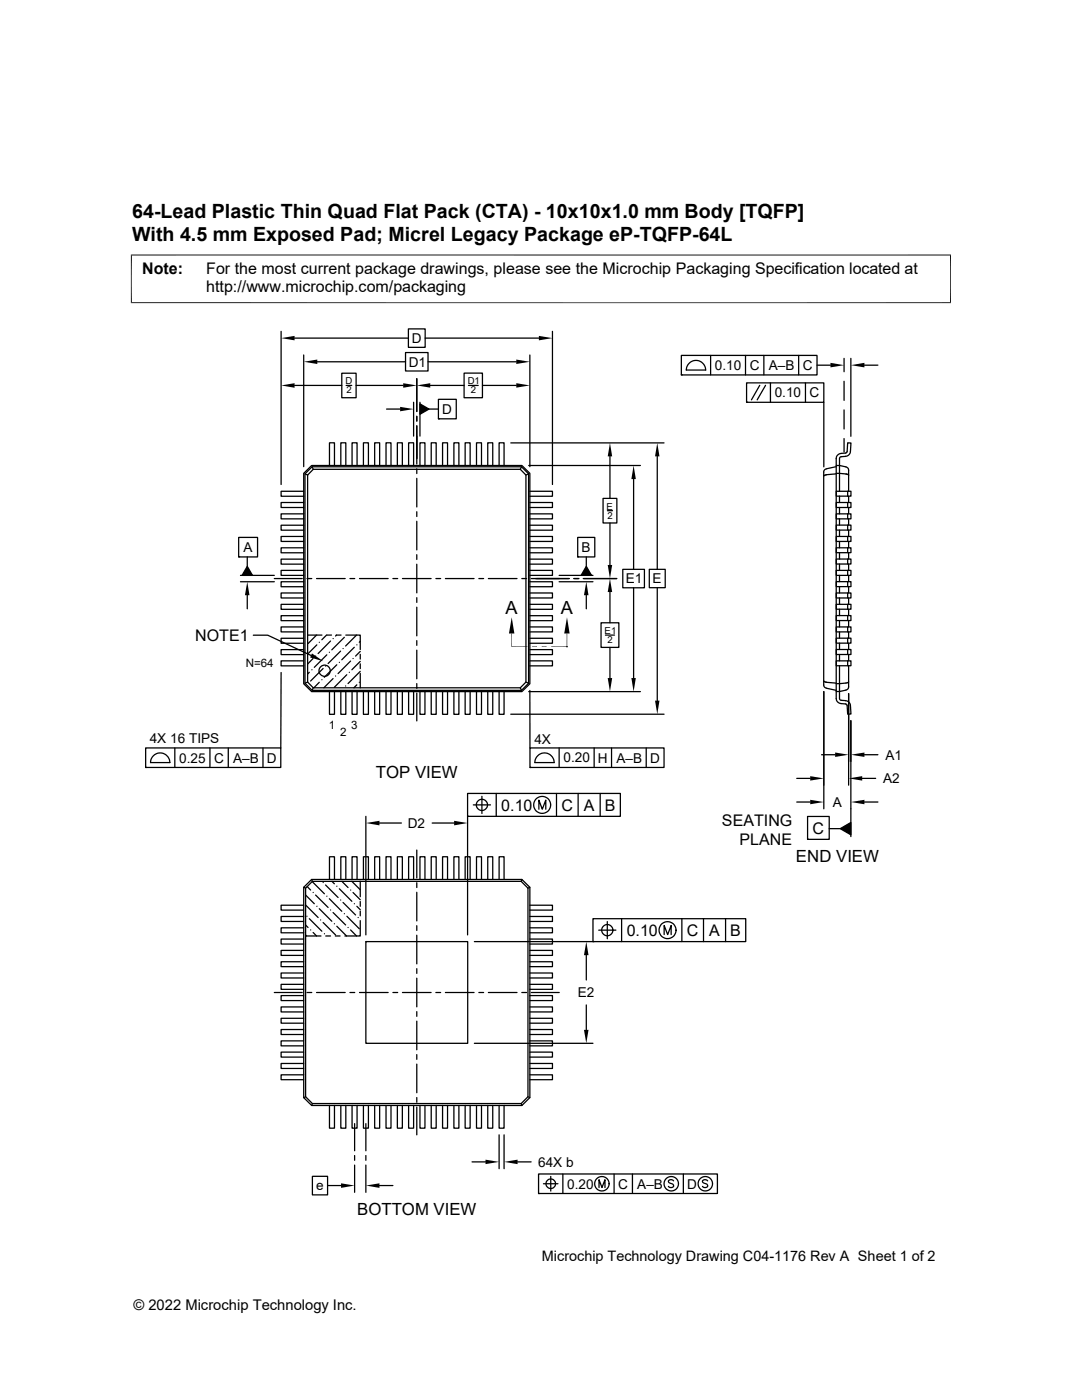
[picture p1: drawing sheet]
<svg xmlns="http://www.w3.org/2000/svg" width="216mm" height="279mm" viewBox="0 0 216 279" stroke-linecap="round" stroke-linejoin="round" font-family="sans-serif">
<g fill="none" stroke="#000" stroke-width=".25">
<path d="M56.1 66.1v30.6M58.8 76.9h9.4M58.8 67.5h22.7M60.6 70.8v22.3M63.3 72.2h17.6M68.2 74.5h2.9v4.9h-2.9zM69.1 76.9h1.1M71.1 76.9h9.4M80.9 70.4h4.5v3.6h-4.5zM81.5 65.6h3.3v3.7h-3.3zM83.2 75.6v6.5M84.8 67.5h22.7"/>
<path d="M85.4 72.2h17.6M85.9 76.9h6.7M87.5 79.7h3.5v3.9h-3.5zM92.6 74.5h3.7v4.9h-3.7zM93.5 76.9h1.9M96.3 76.9h6.7M105.7 70.8v22.3M110.2 66.1v30.6M136 70.9h27v3.9h-27zM136 74.8h.1M137.5 72.5a1.91 1.91 0 0 1 2.1-.4 1.91 1.91 0 0 1 1.2 1.8h-3.9l.1-.6zM141.8 70.9v3.9"/>
<path d="M148.8 70.9v3.9M149 76.4h15.4v3.9h-15.4zM151.6 76.9l-1.7 2.9M152.4 70.9v3.9M152.8 76.9l-1.7 2.9M153.7 76.4v3.9M159.4 70.9v3.9M160.7 76.4v3.9M163 72.9h2.7M168.4 71.5v2.7M168.4 76.1v3.8M169.8 71.5v15.6"/>
<path d="M172.5 72.9h2.7M60.6 94.5l1.6-1.6h41.9l1.6 1.6v42l-1.6 1.5h-41.9l-1.6-1.5zM60.6 98h-4.5v1h4.5M60.9 94.6l.5 .2M62.3 93.2h41.8l1.4 1.4v41.8l-1.4 1.4h-41.8l-1.4-1.4v-41.8zM62.3 93.2l.2 .5M62.5 93.7h41.3l1.1 1.1v41.3l-1.1 1.2h-41.3l-1.1-1.2v-41.3zM65.7 92.9v-4.5h1v4.5M68 92.9v-4.5h1v4.5M70.3 92.9v-4.5h.9v4.5M72.5 92.9v-4.5h1v4.5M74.8 92.9v-4.5h1v4.5"/>
<path d="M77 92.9v-4.5h1v4.5M77.1 81.6h2.7M79.3 92.9v-4.5h1v4.5M81.5 92.9v-4.5h1v4.5M82.5 80.3v6.7M83.2 83.1v.9M83.2 85v7.6M83.2 93.6v.9M83.2 95.5v5.7M83.8 80.6l1.8 1-1.8 1.1zM83.8 92.9v-4.5h1v4.5M83.8 80.3v6.7"/>
<path d="M85.6 81.6h1.9M86 92.9v-4.5h1v4.5M87.5 83.6h.1M88.3 92.9v-4.5h1v4.5M90.6 92.9v-4.5h1v4.5M92.8 92.9v-4.5h1v4.5M95.1 92.9v-4.5h1v4.5M97.3 92.9v-4.5h1v4.5M99.6 92.9v-4.5h1v4.5M101.9 88.4h30.6M104.1 93.2l-.3 .5M105.5 94.6l-.6 .2"/>
<path d="M105.5 92.9h22.3M105.7 98h4.5v1h-4.5M120.3 99.5h2.8v4.9h-2.8zM121.7 91.1v8.4M126.4 95.6v18M131.1 91.1v22.5M149 80.3h.1M164.4 80.3v12.9M164.9 93.6l-.4 .2-.1 .4v42.5l.1 .4 .4 .2M166.9 98h2.9v1h-2.9zM166.9 92.9a4.1 4.1 0 0 1 2.2 .4l.2 .5v4.2M166.9 94.6l-2.1 .2-.4 .2"/>
<path d="M166.9 94.5l2.2 .2M166.9 93.1l-2 .5M167.5 99v1.3M168.4 81.8v3.8M168.4 87.5v2.7M168.7 91.1l-.9 .1-.3 .3v6.5M168.7 91.1a1.02 1.02 0 0 0 1-1l.1-1.7h-.7l-.1 1.9-.3 .1-.9 .1a1.01 1.01 0 0 0-.9 1v47.9a1.01 1.01 0 0 0 .9 1M169.1 94.7l.2 .1M169.1 98v1M169.3 99v1.3M47.6 107.3h3.8v3.8h-3.8zM47.6 111.1h.1"/>
<path d="M48 116.1h6.7M48 114.8h6.7M49.3 113l1.1 1.8h-2.1zM49.3 111.1v1.9M49.3 118.8v2.7M54.7 115.5h5.6M60.6 118.3h-4.5v1h4.5M60.6 116.1h-4.5v1h4.5M60.6 113.8h-4.5v1h4.5M60.6 111.6h-4.5v1h4.5M60.6 109.3h-4.5v1h4.5M60.6 107.1h-4.5v1h4.5"/>
<path d="M60.6 104.8h-4.5v1h4.5M60.6 102.6h-4.5v.9h4.5M60.6 100.3h-4.5v1h4.5M61.3 115.5h.9M63.2 115.5h5.7M69.8 115.5h1M71.7 115.5h5.7M78.4 115.5h1M80.3 115.5h5.7M83.2 102.1v1M83.2 104v5.7M83.2 110.7v1"/>
<path d="M83.2 112.6v5.7M83.2 119.3v.9M87 115.5h.9M88.9 115.5h5.7M95.5 115.5h1M97.5 115.5h5.7M104.1 115.5h1M105.7 100.3h4.5v1h-4.5M105.7 102.6h4.5v.9h-4.5M105.7 104.8h4.5v1h-4.5M105.7 107.1h4.5v1h-4.5M105.7 109.3h4.5v1h-4.5"/>
<path d="M105.7 111.6h4.5v1h-4.5M105.7 113.8h4.5v1h-4.5M105.7 116.1h4.5v1h-4.5M105.7 118.3h4.5v1h-4.5M106 115.5h7.6M111.6 116.1h6.7M111.6 114.8h6.7M114.5 115.5h1M115.3 107.3h3.4v3.8h-3.4zM115.3 111.1h.1M116.4 115.5h6.7M117 113l1 1.8h-2z"/>
<path d="M117 111.1v1.9M117 118.8v2.7M121.2 101.9h1M121.7 104.4v8.4M121.7 118.2v6.1M124.3 113.6h4.3v3.7h-4.3zM126.4 117.3v18M129.6 113.6h3.1v3.7h-3.1zM131.1 117.3v22.5M166.9 100.3h2.9v1h-2.9zM166.9 102.6h2.9v.9h-2.9zM166.9 104.8h2.9v1h-2.9z"/>
<path d="M166.9 107.1h2.9v1h-2.9zM166.9 109.3h2.9v1h-2.9zM166.9 111.6h2.9v1h-2.9zM166.9 113.8h2.9v1h-2.9zM166.9 116.1h2.9v1h-2.9zM166.9 118.3h2.9v1h-2.9zM167.5 101.3v1.3M167.5 103.5v1.3M167.5 105.8v1.3M167.5 108.1v1.2M167.5 110.3v1.3M167.5 112.6v1.2"/>
<path d="M167.5 114.8v1.3M167.5 117.1v1.2M167.5 119.3v1.3M169.1 100.3v1M169.1 102.6v.9M169.1 104.8v1M169.1 107.1v1M169.1 109.3v1M169.1 111.6v1M169.1 113.8v1M169.1 116.1v1M169.1 118.3v1"/>
<path d="M169.3 101.3v1.3M169.3 103.5v1.3M169.3 105.8v1.3M169.3 108.1v1.2M169.3 110.3v1.3M169.3 112.6v1.2M169.3 114.8v1.3M169.3 117.1v1.2M169.3 119.3v1.3M50.5 126.8h2.9l8.7 4M56.1 134.2l-.1 15.1M60.6 131.9h-4.5v1h4.5"/>
<path d="M60.6 129.6h-4.5v1h4.5M60.6 127.4h-4.5v1h4.5M60.6 125.1h-4.5v1h4.5M60.6 122.9h-4.5v1h4.5M60.6 120.6h-4.5v1h4.5M61.4 136.1l-.5 .3M61.4 126.7h2.8M61.7 134.2l-.3 .3M62.2 133.7h.1M62.5 131.4l-1.1 1.1M62.5 137.3l-.2 .5M63 130.9h.1"/>
<path d="M63.2 126.7l-1.7 1.7M63.2 128.7l-1.8 1.8M63.7 128.2h.1M63.7 136.2l-1.1 1.1M64.2 135.7h.1M64.5 133.4l-2.5 2.5M65 132.9h.1M65.2 126.7l-1 1M65.2 126.7h.9M65.2 130.7l-2.5 2.5M65.7 130.2h.1M65.7 138v4.6h1v-4.6"/>
<path d="M66 127.9l-2.5 2.5M66.5 127.4h.1M66.5 135.4l-1.9 1.9M67 134.9h.1M67.1 126.7h1M67.1 126.7l-.1 .2M67.2 132.7l-2.5 2.5M67.7 132.2h.1M68 129.9l-2.5 2.5M68 138v4.6h1v-4.6M68.5 129.4h.1M68.7 127.2l-2.5 2.5"/>
<path d="M69 136.9h.1M69 126.7h2.9v2.9M69.2 134.7l-2.5 2.5M69.7 134.2h.1M70 131.9l-2.5 2.5M70.3 138v4.6h.9v-4.6M70.4 131.4h.1M70.7 129.2l-2.5 2.5M71.1 126.7l-2.1 2.2M71.2 128.7h.1M71.2 136.7l-.6 .6M71.7 136.2h.1"/>
<path d="M71.9 128l-.2 .2M71.9 130l-.9 .9M71.9 132l-1.7 1.7M71.9 130.6v.9M71.9 132.5v.9M71.9 134.4v2.9M71.9 134l-2.5 2.4M72.5 138v4.6h1v-4.6M74.8 138v4.6h1v-4.6M77 138v4.6h1v-4.6M79.3 138v4.6h1v-4.6M81.5 138v4.6h1v-4.6"/>
<path d="M83.2 121.2v5.7M83.2 127.8v1M83.2 129.8v5.7M83.2 136.4v1M83.2 138.3v5.6M83.8 138v4.6h1v-4.6M86 138v4.6h1v-4.6M88.3 138v4.6h1v-4.6M90.6 138v4.6h1v-4.6M92.8 138v4.6h1v-4.6M95.1 138v4.6h1v-4.6M97.3 138v4.6h1v-4.6"/>
<path d="M99.6 138v4.6h1v-4.6M103.8 137.3l.3 .5M104.9 136.1l.6 .3M105.5 138h22.3M105.7 120.6h4.5v1h-4.5M105.7 122.9h4.5v1h-4.5M105.7 125.1h4.5v1h-4.5M105.7 127.4h4.5v1h-4.5M105.7 129.6h4.5v1h-4.5M105.7 131.9h4.5v1h-4.5M105.7 137.8v11.5M113.1 129.1h.1"/>
<path d="M119.9 124.3h3.6v4.9h-3.6zM120.8 126.7h1.8M121.7 129.2v6.1M164.4 135.9l.2 .2M164.4 138v23.4M164.6 136.1l2.3 .2M164.9 137.4l2 .4M166.9 120.6h2.9v1h-2.9zM166.9 122.9h2.9v.9h-2.9zM166.9 125.1h2.9v1h-2.9zM166.9 127.4h2.9v1h-2.9zM166.9 131.9h2.9v1h-2.9z"/>
<path d="M166.9 129.6h2.9v1h-2.9zM167.5 121.6v1.3M167.5 123.8v1.3M167.5 126.1v1.3M167.5 128.4v1.2M167.5 130.6v1.3M167.5 132.9v6.5l.3 .3 .9 .1a1.07 1.07 0 0 1 1 1l.1 1.7h-.7l-.1-1.8-.3-.2-.9-.1M169.1 120.6v1M169.1 122.9v.9M169.1 125.1v1M169.1 127.4v1M169.1 129.6v1"/>
<path d="M169.1 131.9v1M169.1 136.2l-2.2 .2M169.3 121.6v1.3M169.3 123.8v1.3M169.3 126.1v1.3M169.3 128.4v1.2M169.3 136.1l-.2 .1M169.3 132.9v4.2l-.2 .5a4.1 4.1 0 0 1-2.2 .4M169.3 130.6v1.3M169.3 138.4v18.3M29.1 149.3h26.9v3.9h-26.9zM29.1 153.2h.1"/>
<path d="M33.9 152.2a1.93 1.93 0 0 0-1.9-1.9 1.93 1.93 0 0 0-2 1.9h3.9M34.9 149.3v3.9M41.9 149.3v3.9M45.6 149.3v3.9M52.5 149.3v3.9M93.3 158.3h30.5v4.6h-30.5zM96.2 158.9v3.4M99 158.3v4.6M101.9 142.5h30.6M105.7 149.3h26.8v3.9h-26.8zM105.7 153.2h.1M107.3 150.8a1.91 1.91 0 0 1 2.1-.4 1.91 1.91 0 0 1 1.2 1.8h-3.9l.1-.6z"/>
<path d="M111 158.3v4.6M111.6 149.3v3.9M115.4 158.3v4.6M118.6 149.3v3.9M119.8 158.3v4.6M122 149.3v3.9M128.9 149.3v3.9M159 155.3h2.7M163.9 150.6h2.7M169.8 143.8v23.2M172 155.3h2.7M172.5 150.6h2.7"/>
<path d="M60.6 177.1l1.6-1.6h41.9l1.6 1.6v42l-1.6 1.5h-41.9l-1.6-1.5zM60.6 177.1l.4 .1M61 178.6l1.7 1.8M61.3 176.9l.7 .7M62.2 175.5l.1 .4M62.3 175.9l2.4 2.5M62.3 175.9h41.7l1.3 1.3v41.7l-1.3 1.3h-41.7l-1.3-1.3v-41.7zM62.5 178.1h.1M63 178.6l2.5 2.5M64.5 176.1h.1M65 176.6l2.5 2.5M65.2 178.9h.1"/>
<path d="M65.7 179.4l2.5 2.5M65.7 175.5v-4.5h1v4.5M66.2 175.9l.5 .5M67.2 176.9h.1M67.7 177.4l2.5 2.5M68 179.6h.1M68 175.5v-4.5h1v4.5M68.2 175.9l1.2 1.2M70 177.6h.1M70.2 175.9l1.7 1.7M70.3 175.5v-4.5h.9v4.5M70.4 178.1l1.5 1.5"/>
<path d="M71.9 175.9v3.1M71.9 179.9v1M72.5 175.5v-4.5h1v4.5M73 162.9v23.7M74.8 175.5v-4.5h1v4.5M75.7 164.3h4.4M77 175.5v-4.5h1v4.5M79.3 175.5v-4.5h1v4.5M81.5 175.5v-4.5h1v4.5M83.2 169.7v5.5M83.2 176.2v.9M83.2 178.1v5.7"/>
<path d="M83.8 175.5v-4.5h1v4.5M86 175.5v-4.5h1v4.5M86.2 164.3h4.4M88.3 175.5v-4.5h1v4.5M90.6 175.5v-4.5h1v4.5M92.8 175.5v-4.5h1v4.5M93.3 162.9h.1M93.3 162.9v23.7M94.4 160.6h3.5M95.1 175.5v-4.5h1v4.5M97.3 175.5v-4.5h1v4.5M99.6 175.5v-4.5h1v4.5"/>
<path d="M104.1 175.5l-.1 .4M105.7 177.1l-.4 .1M107.5 161.5v-1.8l.7 1.8 .7-1.8v1.8M159 160.1h2.7M161.1 162.9h4.4v4.6h-4.4zM161.1 167.5h.1M165.5 165.4h2.2M167.7 165.4l2.1-1.3v2.5zM172.5 160.1h2.7M54.7 198.1h5.6M60.6 180.7h-4.5v.9h4.5M60.6 182.9h-4.5v1h4.5"/>
<path d="M60.6 185.2h-4.5v1h4.5M60.6 187.4h-4.5v1h4.5M60.6 189.7h-4.5v1h4.5M60.6 191.9h-4.5v1h4.5M60.6 194.2h-4.5v1h4.5M60.6 196.4h-4.5v1h4.5M60.6 198.7h-4.5v1h4.5M61 186.8h3.1M61 180.6l2.5 2.5M61 184.6l.5 .5M61 186.6l.2 .2M61.2 182.9h.1"/>
<path d="M61.3 198.1h.9M61.7 183.3l2.5 2.5M62 185.6h.1M62.5 186.1l.7 .7M63.2 198.1h5.7M63.2 180.9h.1M63.7 181.4l2.5 2.5M64 183.6h.1M64.5 184.1l2.5 2.5M64.7 186.4h.1M65 186.8h1M66 181.6h.1"/>
<path d="M66.5 182.1l2.5 2.5M66.7 184.4h.1M66.9 186.8h1M67.2 184.8l2 2M68.5 180.1l2.5 2.5M68.7 182.4h.1M69.2 182.9l2.5 2.5M69.4 185.1h.1M69.8 198.1h1M70 185.6l1.1 1.2M70.7 180.4h.1M71.2 180.9l.7 .6"/>
<path d="M71.5 183.1h.1M71.7 198.1h5.7M71.9 181.8v1M71.9 183.7v3.1h-3.1M73 187.9h20.3v20.3h-20.3zM73 187.9h.1M78.4 198.1h1M80.3 198.1h5.7M83.2 184.7v1M83.2 186.6v5.8M83.2 193.3v1M83.2 195.2v5.7"/>
<path d="M87 198.1h.9M88.9 198.1h5.7M94.7 187.9h23.6M95.5 198.1h1M97.5 198.1h5.7M104.1 198.1h1M105.7 198.7h4.5v1h-4.5M105.7 196.4h4.5v1h-4.5M105.7 194.2h4.5v1h-4.5M105.7 191.9h4.5v1h-4.5M105.7 189.7h4.5v1h-4.5M105.7 187.4h4.5v1h-4.5"/>
<path d="M105.7 185.2h4.5v1h-4.5M105.7 182.9h4.5v1h-4.5M105.7 180.7h4.5v.9h-4.5M106 198.1h5.6M117 190.6v5M118.3 183.3h30.5v4.6h-30.5zM118.3 187.9h.1M119.5 185.6h3.4M121.2 183.9v3.4M124 183.3v4.6M132.5 186.5v-1.8l.7 1.8 .7-1.8v1.8M136.1 183.3v4.6"/>
<path d="M140.4 183.3v4.6M144.8 183.3v4.6M60.6 201h-4.5v1h4.5M60.6 203.2h-4.5v1h4.5M60.6 205.5h-4.5v1h4.5M60.6 207.7h-4.5v1h4.5M60.6 210h-4.5v1h4.5M60.6 212.2h-4.5v1h4.5M60.6 214.5h-4.5v1h4.5M61 218.9l-.4 .2M83.2 201.9v.9M83.2 203.8v5.7"/>
<path d="M83.2 210.5v.9M83.2 212.4v5.7M83.2 219v1M94.7 208.2h23.6M105.3 218.9l.4 .2M105.7 214.5h4.5v1h-4.5M105.7 212.2h4.5v1h-4.5M105.7 210h4.5v1h-4.5M105.7 207.7h4.5v1h-4.5M105.7 205.5h4.5v1h-4.5M105.7 203.2h4.5v1h-4.5M105.7 201h4.5v1h-4.5"/>
<path d="M117 200.6v4.9M62.3 234.8h3.1v3.7h-3.1zM62.3 220.2l-.1 .4M65.4 236.6h2.7M65.7 220.6v4.5h1v-4.5M68 220.6v4.5h1v-4.5M70.3 220.6v4.5h.9v-4.5M70.8 224.2v5.5M70.8 230.6v1M70.8 232.5v5.5M72.5 220.6v4.5h1v-4.5M73 224.2v5.5"/>
<path d="M73 230.6v1M73 232.5v5.5M74.8 220.6v4.5h1v-4.5M75.7 236.6h2.7M77 220.6v4.5h1v-4.5M79.3 220.6v4.5h1v-4.5M81.5 220.6v4.5h1v-4.5M83.2 220.9v5.6M83.8 220.6v4.5h1v-4.5M86 220.6v4.5h1v-4.5M88.3 220.6v4.5h1v-4.5M90.6 220.6v4.5h1v-4.5"/>
<path d="M92.8 220.6v4.5h1v-4.5M94.2 231.9h2.7M95.1 220.6v4.5h1v-4.5M97.3 220.6v4.5h1v-4.5M99.6 220.6v4.5h1v-4.5M99.6 226.5v6.7M100.6 226.5v6.7M103.3 231.9h2.7M104 220.2l.1 .4M107.5 234.3h35.7v3.9h-35.7zM107.5 238.2h.1M108.4 236.2h2.9"/>
<path d="M109.9 234.8v2.9M112.3 234.3v3.9M119.5 237v-1.6l.6 1.6 .6-1.6v1.6M122.5 234.3v3.9M126.2 234.3v3.9M134.4 235.7a.58 .58 0 0 0-.6-.3 .58 .58 0 0 0-.4 .4l.1 .2 .8 .3a.36 .36 0 0 1 0 .6 .67 .67 0 0 1-.9-.1M136.4 234.3v3.9M141.2 235.7a.58 .58 0 0 0-.6-.3 .58 .58 0 0 0-.4 .4l.1 .2 .8 .3a.36 .36 0 0 1 0 .6 .67 .67 0 0 1-.9-.1"/>
<circle cx="64.8" cy="133.9" r="1.12"/>
<circle cx="96.2" cy="160.6" r="1.12"/>
<circle cx="108.2" cy="160.6" r="1.69"/>
<circle cx="121.2" cy="185.6" r="1.12"/>
<circle cx="133.2" cy="185.6" r="1.69"/>
<circle cx="109.9" cy="236.2" r=".96"/>
<circle cx="120.1" cy="236.2" r="1.44"/>
<circle cx="133.9" cy="236.2" r="1.44"/>
<circle cx="140.7" cy="236.2" r="1.44"/>
</g>
<g fill="#000">
<path d="M56.1 76.9l2.7-.4v.9zM56.1 67.5l2.7-.5v.9zM60.6 72.2l2.7-.4v.8zM80.5 76.5l2.7 .4-2.7 .5zM83.2 76.9l2.7-.4v.9zM103 76.5l2.7 .4-2.7 .5zM103 71.8l2.7 .4-2.7 .4zM107.5 67l2.7 .5-2.7 .4zM165.7 72.4l2.7 .5-2.7 .4zM169.8 72.9l2.7-.5v.9zM79.8 81.2l2.7 .4-2.7 .5zM83.8 80.6l1.8 1-1.8 1.1z"/>
<path d="M121.7 88.4l.5 2.7h-.9zM126.4 92.9l.5 2.7h-.9zM131.1 88.4l.5 2.7h-.9zM49.3 116.1l.5 2.7h-.9zM49.3 113l1.1 1.8h-2.1zM117 116.1l.4 2.7h-.9zM117 113l1 1.8h-2zM121.3 112.8h.9l-.5 2.7zM121.7 115.5l.5 2.7h-.9zM62.3 130.4l2.2 1.6-2.6-.8zM102.1 123.2l.5 3.2h-1zM106.2 129h.9l-.9 .1z"/>
<path d="M106.2 129.1l.9-.1v.1zM108.1 129h1l-1 .1zM108.1 129.1l1-.1v.1zM113.1 123.2l.6 3.2h-1.1zM121.3 135.3h.9l-.5 2.7zM126 135.3h.9l-.5 2.7zM130.7 139.8h.9l-.5 2.7zM161.7 154.9l2.7 .4-2.7 .5zM161.7 159.6l2.7 .5-2.7 .4zM166.6 150.2l2.7 .4-2.7 .5zM169.3 155.3l2.7-.4v.9zM169.8 150.6l2.7-.4v.9z"/>
<path d="M169.8 160.1l2.7-.5v.9zM73 164.3l2.7-.5v.9zM90.6 163.8l2.7 .5-2.7 .4zM167.7 165.4l2.1-1.3v2.5zM117 187.9l.4 2.7h-.9zM116.5 205.5h.9l-.4 2.7zM68.1 236.2l2.7 .4-2.7 .5zM73 236.6l2.7-.4v.9zM96.9 231.4l2.7 .5-2.7 .4zM100.6 231.9l2.7-.5v.9z"/>
</g>
<path d="M26.1 50.9h163.7M26.2 50.8v9.7M189.7 50.8v9.7M26.1 60.4h163.7M102.1 126.4v2.7h3.1M110 129.1h3.1M113.1 126.4v2.7" fill="none" stroke="#000" stroke-width=".2"/>
<g font-size="3.9">
<text x="26.4" y="43.5">64-Lead Plastic Thin Quad Flat Pack (CTA) - 10x10x1.0 mm Body [TQFP]</text>
<text x="26.4" y="48.1">With 4.5 mm Exposed Pad; Micrel Legacy Package eP-TQFP-64L</text>
</g>
<g font-size="3.6">
<text x="100.9" y="122.5">A</text>
<text x="111.9" y="122.5">A</text>
</g>
<g font-size="3.3">
<text x="75" y="155.2">TOP VIEW</text>
<text x="158.8" y="172.1">END VIEW</text>
<text x="71.3" y="242.5">BOTTOM VIEW</text>
</g>
<g font-size="3.2">
<text x="28.4" y="54.7">Note:</text>
<text x="41.1" y="58.3">http://www.microchip.com/packaging</text>
<text x="41.1" y="54.7">For the most current package drawings, please see the Microchip Packaging Specification located at</text>
<text x="39" y="127.9">NOTE1</text>
<text x="100" y="161.8">0.10</text>
<text x="112" y="161.8">C</text>
<text x="116.5" y="161.8">A</text>
<text x="120.7" y="161.8">B</text>
<text x="144.1" y="164.9">SEATING</text>
<text x="162.1" y="166.4">C</text>
<text x="147.6" y="168.7">PLANE</text>
<text x="125.1" y="186.8">0.10</text>
<text x="137.1" y="186.8">C</text>
<text x="141.5" y="186.8">A</text>
<text x="145.7" y="186.8">B</text>
</g>
<g font-size="2.9">
<text x="108.1" y="251.7">Microchip Technology Drawing C04-1176 Rev A Sheet 1 of 2</text>
<text x="26.6" y="261.3">© 2022 Microchip Technology Inc.</text>
</g>
<g font-size="2.7">
<text x="82.1" y="68.5">D</text>
<text x="81.6" y="73.2">D1</text>
<text x="142.6" y="73.8">0.10</text>
<text x="149.6" y="73.9">C</text>
<text x="153.4" y="73.9">A–B</text>
<text x="160.2" y="73.9">C</text>
<text x="88.2" y="82.6">D</text>
<text x="154.6" y="79.3">0.10</text>
<text x="161.5" y="79.3">C</text>
<text x="48.6" y="110.2">A</text>
<text x="116.1" y="110.2">B</text>
<text x="124.9" y="116.4">E1</text>
<text x="130.2" y="116.4">E</text>
<text x="29.9" y="148.3">4X 16 TIPS</text>
<text x="106.6" y="148.5">4X</text>
<text x="35.8" y="152.2">0.25</text>
<text x="42.7" y="152.2">C</text>
<text x="46.5" y="152.2">A–B</text>
<text x="53.2" y="152.2">D</text>
<text x="112.4" y="152.2">0.20</text>
<text x="119.3" y="152.2">H</text>
<text x="123" y="152.2">A–B</text>
<text x="129.7" y="152.2">D</text>
<text x="176.7" y="151.6">A1</text>
<text x="166.2" y="161">A</text>
<text x="176.3" y="156.3">A2</text>
<text x="81.4" y="165.2">D2</text>
<text x="115.3" y="199.1">E2</text>
<text x="107.4" y="232.8">64X b</text>
<text x="63.1" y="237.6">e</text>
<text x="113.2" y="237.2">0.20</text>
<text x="123.4" y="237.2">C</text>
<text x="127.2" y="237.2">A–B</text>
<text x="137.1" y="237.2">D</text>
</g>
<g font-size="2.3">
<text x="49" y="133.2">N=64</text>
<text x="65.6" y="145.6">1</text>
<text x="67.9" y="146.9">2</text>
<text x="70.1" y="145.6">3</text>
</g>
<g font-size="1.9">
<text x="68.9" y="76.7">D</text>
<text x="93.3" y="76.7">D1</text>
<text x="69.1" y="78.5">2</text>
<text x="93.9" y="78.5">2</text>
<text x="121.1" y="101.7">E</text>
<text x="121.2" y="103.5">2</text>
<text x="120.6" y="126.5">E1</text>
<text x="121.2" y="128.3">2</text>
</g>
</svg>
